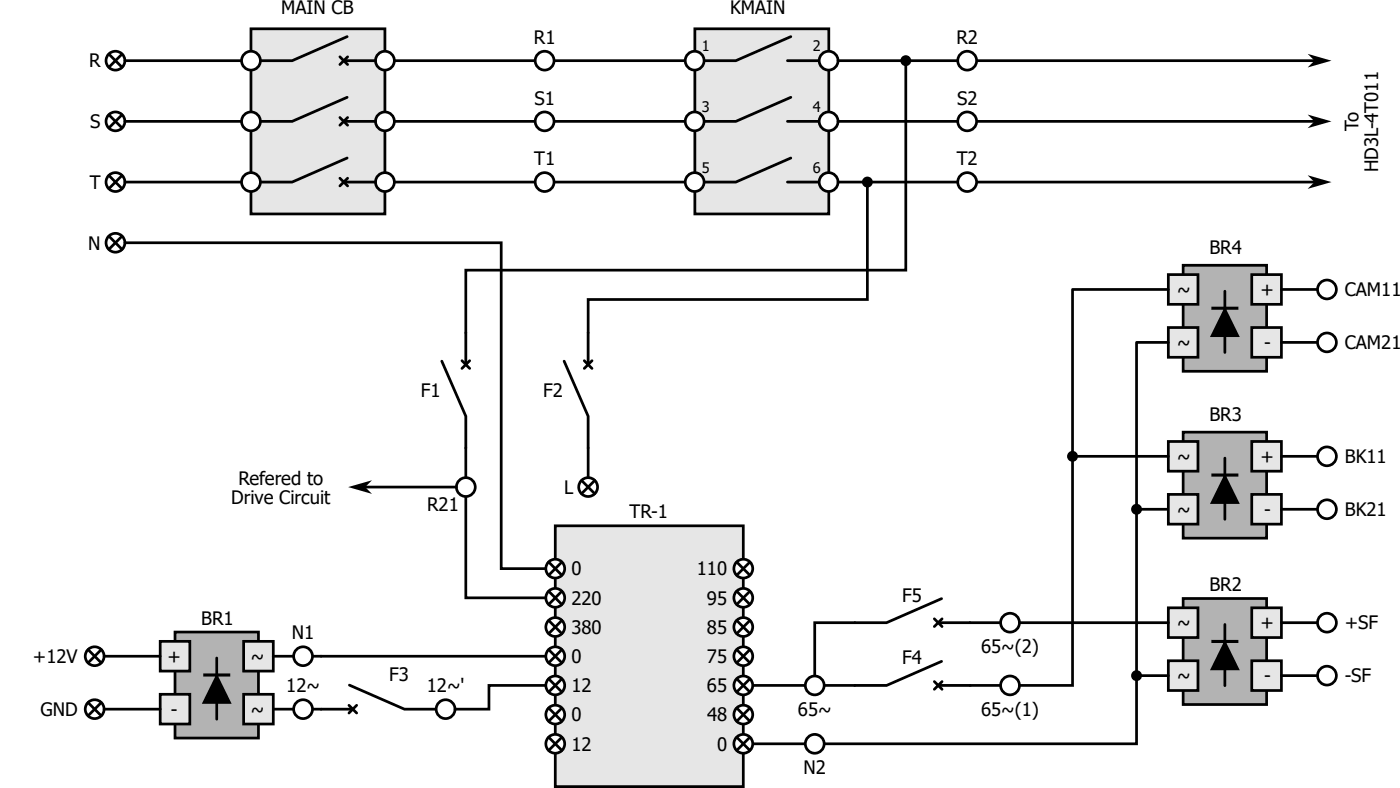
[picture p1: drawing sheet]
<svg xmlns="http://www.w3.org/2000/svg" width="154mm" height="87mm" viewBox="0 0 154 87" stroke-linecap="round" stroke-linejoin="round" font-family="sans-serif">
<circle cx="12.7" cy="6.7" r="1.04" fill="#fff" stroke="#000" stroke-width=".3"/>
<path d="M12 5.9l1.4 1.5M13.4 5.9l-1.4 1.5" fill="none" stroke="#000" stroke-width=".3"/>
<circle cx="12.7" cy="13.3" r="1.04" fill="#fff" stroke="#000" stroke-width=".3"/>
<path d="M12 12.6l1.4 1.5M13.4 12.6l-1.4 1.5" fill="none" stroke="#000" stroke-width=".3"/>
<circle cx="12.7" cy="20" r="1.04" fill="#fff" stroke="#000" stroke-width=".3"/>
<path d="M12 19.3l1.4 1.4M13.4 19.3l-1.4 1.4" fill="none" stroke="#000" stroke-width=".3"/>
<circle cx="12.7" cy="26.7" r="1.04" fill="#fff" stroke="#000" stroke-width=".3"/>
<path d="M13.7 6.7h12.9M13.7 13.3h12.9M12 26l1.4 1.4M13.4 26l-1.4 1.4M13.7 20h12.9" fill="none" stroke="#000" stroke-width=".3"/>
<path d="M27.6 3.2h14.8v20.3h-14.8z" fill="#e6e6e6" stroke="#000" stroke-width=".3"/>
<g fill="#fff" stroke="#000" stroke-width=".3">
<circle cx="27.6" cy="6.7" r="1.04"/>
<circle cx="27.6" cy="13.3" r="1.04"/>
<circle cx="27.6" cy="20" r="1.04"/>
<circle cx="42.4" cy="6.7" r="1.04"/>
<circle cx="42.4" cy="13.3" r="1.04"/>
<circle cx="42.4" cy="20" r="1.04"/>
</g>
<g fill="none" stroke="#000" stroke-width=".3">
<path d="M37.4 6.2l.8 .9M37.4 12.9l.8 .9M37.4 19.6l.8 .8M37.8 6.7h3.5M37.8 13.3h3.5M38.2 4l-6.1 2.7h-3.4M38.2 10.7l-6.1 2.6h-3.4M38.2 17.4l-6.1 2.6h-3.4M38.2 6.2l-.8 .9M38.2 12.9l-.8 .9M38.2 19.6l-.8 .8M37.8 20h3.5"/>
<path d="M48.6 39.7l2.7 6.1v19.9h8.8M50.8 39.7l.9 .8M51.3 36.6v3.5M51.7 39.7l-.9 .8"/>
</g>
<circle cx="51.3" cy="53.5" r="1.04" fill="#fff" stroke="#000" stroke-width=".3"/>
<path d="M13.7 26.7h41.4v35.8h5M128.6 56h-3.5v25.8h-42.3M102.8 74.9l.9 .9M102.8 68l.9 .9M103.2 75.4h7.9M103.2 68.5h7.9M103.6 72.7l-6 2.7h-14.8M103.6 65.8l-6 2.7h-8v6.9M103.7 74.9l-.9 .9M103.7 68l-.9 .9" fill="none" stroke="#000" stroke-width=".3"/>
<g fill="#fff" stroke="#000" stroke-width=".3">
<circle cx="89.6" cy="75.4" r="1.04"/>
<circle cx="111.1" cy="75.4" r="1.04"/>
<circle cx="111.1" cy="68.5" r="1.04"/>
</g>
<path d="M130.2 65.8h9.2v11.7h-9.2z" fill="#b3b3b3" stroke="#000" stroke-width=".3"/>
<g fill="#e6e6e6" stroke="#000" stroke-width=".3">
<path d="M128.6 66.8h3.2v3.3h-3.2z"/>
<path d="M128.6 72.6h3.2v3.3h-3.2z"/>
</g>
<path d="M134.8 68.7v6.7" fill="none" stroke="#000" stroke-width=".3"/>
<path d="M133.3 70.3h3v.4h-1.4l1.5 3h-3.3l1.5-3h-1.3z" fill="#000"/>
<g fill="#e6e6e6" stroke="#000" stroke-width=".3">
<path d="M137.7 66.8h3.3v3.3h-3.3z"/>
<path d="M137.7 72.6h3.3v3.3h-3.3z"/>
</g>
<path d="M130.2 47.5h9.2v11.7h-9.2z" fill="#b3b3b3" stroke="#000" stroke-width=".3"/>
<g fill="#e6e6e6" stroke="#000" stroke-width=".3">
<path d="M128.6 48.5h3.2v3.3h-3.2z"/>
<path d="M128.6 54.4h3.2v3.2h-3.2z"/>
</g>
<path d="M134.8 50.4v6.7" fill="none" stroke="#000" stroke-width=".3"/>
<path d="M133.3 52.1h3v.3h-1.4l1.5 3h-3.3l1.5-3h-1.3z" fill="#000"/>
<g fill="#e6e6e6" stroke="#000" stroke-width=".3">
<path d="M137.7 48.5h3.3v3.3h-3.3z"/>
<path d="M137.7 54.4h3.3v3.2h-3.3z"/>
</g>
<path d="M128.6 50.2h-10.6v25.2h-5.8M112.2 68.5h16.4" fill="none" stroke="#000" stroke-width=".3"/>
<circle cx="146" cy="74.3" r="1.04" fill="#fff" stroke="#000" stroke-width=".3"/>
<path d="M141 56h4M141 50.2h4M141 74.3h4M141 68.5h4" fill="none" stroke="#000" stroke-width=".3"/>
<g fill="#fff" stroke="#000" stroke-width=".3">
<circle cx="146" cy="56" r="1.04"/>
<circle cx="146" cy="50.2" r="1.04"/>
</g>
<path d="M43.4 13.3h33.1M43.4 6.7h33.1M43.4 20h33.1" fill="none" stroke="#000" stroke-width=".3"/>
<g fill="#fff" stroke="#000" stroke-width=".3">
<circle cx="59.9" cy="6.7" r="1.04"/>
<circle cx="59.9" cy="13.3" r="1.04"/>
<circle cx="59.9" cy="20" r="1.04"/>
</g>
<path d="M62.1 39.7l2.6 6.1v3.5M64.3 39.7l.8 .8M64.7 36.6v3.5M65.1 39.7l-.8 .8" fill="none" stroke="#000" stroke-width=".3"/>
<circle cx="64.7" cy="53.5" r="1.04" fill="#fff" stroke="#000" stroke-width=".3"/>
<path d="M64.7 49.3v3.2M125.1 74.3h3.5" fill="none" stroke="#000" stroke-width=".3"/>
<path d="M19.3 69.5h9.1v11.6h-9.1z" fill="#b3b3b3" stroke="#000" stroke-width=".3"/>
<g fill="#e6e6e6" stroke="#000" stroke-width=".3">
<path d="M26.8 70.5h3.3v3.3h-3.3z"/>
<path d="M26.8 76.3h3.3v3.3h-3.3z"/>
</g>
<path d="M23.8 72.3v6.8" fill="none" stroke="#000" stroke-width=".3"/>
<path d="M22.4 74h2.9v.4h-1.3l1.5 3h-3.3l1.5-3h-1.3z" fill="#000"/>
<g fill="#e6e6e6" stroke="#000" stroke-width=".3">
<path d="M17.6 70.5h3.3v3.3h-3.3z"/>
<path d="M17.6 76.3h3.3v3.3h-3.3z"/>
</g>
<path d="M35.3 78h3.5M38.4 77.5l.8 .9M38.4 75.3l6.1 2.7h3.5M39.2 77.5l-.8 .9" fill="none" stroke="#000" stroke-width=".3"/>
<circle cx="10.4" cy="78" r="1.04" fill="#fff" stroke="#000" stroke-width=".3"/>
<path d="M9.7 77.2l1.4 1.5M11.1 77.2l-1.4 1.5" fill="none" stroke="#000" stroke-width=".3"/>
<circle cx="10.4" cy="72.1" r="1.04" fill="#fff" stroke="#000" stroke-width=".3"/>
<path d="M64 52.8l1.4 1.5M65.4 52.8l-1.4 1.5M9.7 71.4l1.4 1.5M11.1 71.4l-1.4 1.5M11.5 78h6.1M11.5 72.1h6.1" fill="none" stroke="#000" stroke-width=".3"/>
<path d="M130.2 29.2h9.2v11.6h-9.2z" fill="#b3b3b3" stroke="#000" stroke-width=".3"/>
<g fill="#e6e6e6" stroke="#000" stroke-width=".3">
<path d="M128.6 30.2h3.2v3.3h-3.2z"/>
<path d="M128.6 36h3.2v3.3h-3.2z"/>
</g>
<path d="M134.8 32v6.7" fill="none" stroke="#000" stroke-width=".3"/>
<path d="M133.3 33.7h3v.4h-1.4l1.5 2.9h-3.3l1.5-2.9h-1.3z" fill="#000"/>
<g fill="#e6e6e6" stroke="#000" stroke-width=".3">
<path d="M137.7 30.2h3.3v3.3h-3.3z"/>
<path d="M137.7 36h3.3v3.3h-3.3z"/>
</g>
<path d="M141 37.6h4M141 31.8h4" fill="none" stroke="#000" stroke-width=".3"/>
<g fill="#fff" stroke="#000" stroke-width=".3">
<circle cx="146" cy="37.6" r="1.04"/>
<circle cx="146" cy="31.8" r="1.04"/>
</g>
<path d="M128.6 31.8h-10.6v18.4M128.6 37.6h-3.5v18.4" fill="none" stroke="#000" stroke-width=".3"/>
<circle cx="146" cy="68.5" r="1.04" fill="#fff" stroke="#000" stroke-width=".3"/>
<path d="M40.2 53.5h10" fill="none" stroke="#000" stroke-width=".3"/>
<path d="M38.3 53.5l2.6-.7-.7 .7 .7 .8z" fill-rule="evenodd" fill="#000"/>
<circle cx="49" cy="78" r="1.04" fill="#fff" stroke="#000" stroke-width=".3"/>
<path d="M76.5 3.2h14.7v20.3h-14.7z" fill="#e6e6e6" stroke="#000" stroke-width=".3"/>
<path d="M86.6 6.7h3.5M86.6 13.3h3.5M87 4l-6 2.7h-3.5M87 10.7l-6 2.6h-3.5M87 17.4l-6 2.6h-3.5M86.6 20h3.5" fill="none" stroke="#000" stroke-width=".3"/>
<g fill="#fff" stroke="#000" stroke-width=".3">
<circle cx="76.4" cy="6.7" r="1.04"/>
<circle cx="76.4" cy="13.3" r="1.04"/>
<circle cx="76.4" cy="20" r="1.04"/>
<circle cx="91.2" cy="6.7" r="1.04"/>
<circle cx="91.2" cy="13.3" r="1.04"/>
<circle cx="91.2" cy="20" r="1.04"/>
</g>
<path d="M92.2 13.3h52.4M92.2 6.7h52.4M92.2 20h52.4" fill="none" stroke="#000" stroke-width=".3"/>
<g fill="#000">
<path d="M143.9 12.6l2.6 .7-2.6 .8 .7-.8z" fill-rule="evenodd"/>
<path d="M143.9 5.9l2.6 .8-2.6 .7 .7-.7z" fill-rule="evenodd"/>
<path d="M143.9 19.3l2.6 .7-2.6 .8 .7-.8z" fill-rule="evenodd"/>
</g>
<g fill="#fff" stroke="#000" stroke-width=".3">
<circle cx="106.4" cy="6.7" r="1.04"/>
<circle cx="106.4" cy="13.3" r="1.04"/>
<circle cx="106.4" cy="20" r="1.04"/>
</g>
<path d="M99.7 6.7v23h-48.4v6.9M95.4 20v12.9h-30.7v3.7M30.1 72.1h30M30.1 78h5.2M60.1 75.4h-6.3v2.6h-3.7" fill="none" stroke="#000" stroke-width=".3"/>
<g fill="#000">
<circle cx="99.7" cy="6.7" r=".6"/>
<circle cx="95.4" cy="20" r=".6"/>
</g>
<g fill="#fff" stroke="#000" stroke-width=".3">
<circle cx="33.3" cy="78" r="1.04"/>
<circle cx="33.3" cy="72.1" r="1.04"/>
</g>
<g fill="#000">
<circle cx="118" cy="50.2" r=".6"/>
<circle cx="125.1" cy="56" r=".6"/>
<circle cx="125.1" cy="74.3" r=".6"/>
</g>
<path d="M61.1 57.8h20.7v28.7h-20.7z" fill="#e6e6e6" stroke="#000" stroke-width=".3"/>
<circle cx="61.1" cy="62.5" r="1.04" fill="#fff" stroke="#000" stroke-width=".3"/>
<path d="M60.4 61.8l1.4 1.4M61.8 61.8l-1.4 1.4" fill="none" stroke="#000" stroke-width=".3"/>
<circle cx="61.1" cy="65.7" r="1.04" fill="#fff" stroke="#000" stroke-width=".3"/>
<path d="M60.4 65l1.4 1.5M61.8 65l-1.4 1.5" fill="none" stroke="#000" stroke-width=".3"/>
<circle cx="61.1" cy="68.9" r="1.04" fill="#fff" stroke="#000" stroke-width=".3"/>
<path d="M60.4 68.2l1.4 1.5M61.8 68.2l-1.4 1.5" fill="none" stroke="#000" stroke-width=".3"/>
<circle cx="61.1" cy="72.1" r="1.04" fill="#fff" stroke="#000" stroke-width=".3"/>
<path d="M60.4 71.4l1.4 1.5M61.8 71.4l-1.4 1.5" fill="none" stroke="#000" stroke-width=".3"/>
<circle cx="61.1" cy="75.4" r="1.04" fill="#fff" stroke="#000" stroke-width=".3"/>
<path d="M60.4 74.6l1.4 1.5M61.8 74.6l-1.4 1.5" fill="none" stroke="#000" stroke-width=".3"/>
<circle cx="61.1" cy="78.6" r="1.04" fill="#fff" stroke="#000" stroke-width=".3"/>
<path d="M60.4 77.8l1.4 1.5M61.8 77.8l-1.4 1.5" fill="none" stroke="#000" stroke-width=".3"/>
<circle cx="61.1" cy="81.8" r="1.04" fill="#fff" stroke="#000" stroke-width=".3"/>
<path d="M60.4 81l1.4 1.5M61.8 81l-1.4 1.5" fill="none" stroke="#000" stroke-width=".3"/>
<circle cx="81.8" cy="65.7" r="1.04" fill="#fff" stroke="#000" stroke-width=".3"/>
<path d="M81.1 65l1.4 1.5M82.5 65l-1.4 1.5" fill="none" stroke="#000" stroke-width=".3"/>
<circle cx="81.8" cy="68.9" r="1.04" fill="#fff" stroke="#000" stroke-width=".3"/>
<path d="M81.1 68.2l1.4 1.5M82.5 68.2l-1.4 1.5" fill="none" stroke="#000" stroke-width=".3"/>
<circle cx="81.8" cy="72.1" r="1.04" fill="#fff" stroke="#000" stroke-width=".3"/>
<path d="M81.1 71.4l1.4 1.5M82.5 71.4l-1.4 1.5" fill="none" stroke="#000" stroke-width=".3"/>
<circle cx="81.8" cy="75.4" r="1.04" fill="#fff" stroke="#000" stroke-width=".3"/>
<path d="M81.1 74.6l1.4 1.5M82.5 74.6l-1.4 1.5" fill="none" stroke="#000" stroke-width=".3"/>
<circle cx="81.8" cy="78.6" r="1.04" fill="#fff" stroke="#000" stroke-width=".3"/>
<path d="M81.1 77.8l1.4 1.5M82.5 77.8l-1.4 1.5" fill="none" stroke="#000" stroke-width=".3"/>
<circle cx="81.8" cy="81.8" r="1.04" fill="#fff" stroke="#000" stroke-width=".3"/>
<path d="M81.1 81l1.4 1.5M82.5 81l-1.4 1.5" fill="none" stroke="#000" stroke-width=".3"/>
<circle cx="81.8" cy="62.5" r="1.04" fill="#fff" stroke="#000" stroke-width=".3"/>
<path d="M81.1 61.8l1.4 1.4M82.5 61.8l-1.4 1.4" fill="none" stroke="#000" stroke-width=".3"/>
<circle cx="89.6" cy="81.8" r="1.04" fill="#fff" stroke="#000" stroke-width=".3"/>
<g font-size="2">
<text x="30.9" y="1.5">MAIN CB</text>
<text x="58.7" y="4.8">R1</text>
<text x="80.3" y="1.5">KMAIN</text>
<text x="105.2" y="4.8">R2</text>
<text x="9.8" y="7.4">R</text>
<text x="58.8" y="11.5">S1</text>
<text x="105.3" y="11.5">S2</text>
<text x="9.9" y="14.1">S</text>
<text x="149.5" y="14.4" transform="rotate(-90 149.5 14.4)">To</text>
<text x="9.9" y="20.8">T</text>
<text x="58.8" y="18.2">T1</text>
<text x="105.3" y="18.2">T2</text>
<text x="151.6" y="19" transform="rotate(-90 151.6 19)">HD3L-4T011</text>
<text x="9.7" y="27.4">N</text>
<text x="133.1" y="27.9">BR4</text>
<text x="129.5" y="32.6">~</text>
<text x="138.7" y="32.6">+</text>
<text x="148" y="32.6">CAM11</text>
<text x="129.5" y="38.4">~</text>
<text x="139.1" y="38.4">-</text>
<text x="148" y="38.4">CAM21</text>
<text x="46.3" y="43.7">F1</text>
<text x="59.8" y="43.7">F2</text>
<text x="133.1" y="46.3">BR3</text>
<text x="26.2" y="53.3">Refered to</text>
<text x="129.5" y="50.9">~</text>
<text x="138.7" y="50.9">+</text>
<text x="148" y="50.9">BK11</text>
<text x="25.4" y="55.4">Drive Circuit</text>
<text x="47" y="56.1">R21</text>
<text x="62.1" y="54.3">L</text>
<text x="69.3" y="57">TR-1</text>
<text x="129.5" y="56.7">~</text>
<text x="139.1" y="56.7">-</text>
<text x="148" y="56.7">BK21</text>
<text x="62.9" y="63.3">0</text>
<text x="76.7" y="63.3">110</text>
<text x="133.1" y="65">BR2</text>
<text x="22.1" y="68.7">BR1</text>
<text x="32.1" y="70.3">N1</text>
<text x="62.9" y="66.5">220</text>
<text x="62.9" y="69.7">380</text>
<text x="77.8" y="66.5">95</text>
<text x="77.8" y="69.7">85</text>
<text x="99.3" y="66.1">F5</text>
<text x="108" y="71.8">65~(2)</text>
<text x="129.5" y="69.2">~</text>
<text x="138.7" y="69.2">+</text>
<text x="148" y="69.2">+SF</text>
<text x="3.6" y="72.9">+12V</text>
<text x="18.4" y="72.9">+</text>
<text x="27.6" y="72.9">~</text>
<text x="31.5" y="76.1">12~</text>
<text x="42.8" y="74.9">F3</text>
<text x="47" y="76.1">12~'</text>
<text x="62.9" y="72.9">0</text>
<text x="62.9" y="76.1">12</text>
<text x="77.8" y="72.9">75</text>
<text x="77.8" y="76.1">65</text>
<text x="99.3" y="73">F4</text>
<text x="129.5" y="75">~</text>
<text x="139.1" y="75">-</text>
<text x="148" y="75">-SF</text>
<text x="4.4" y="78.7">GND</text>
<text x="18.8" y="78.7">-</text>
<text x="27.6" y="78.7">~</text>
<text x="62.9" y="79.3">0</text>
<text x="62.9" y="82.5">12</text>
<text x="77.8" y="79.3">48</text>
<text x="78.9" y="82.5">0</text>
<text x="87.8" y="78.7">65~</text>
<text x="108" y="78.7">65~(1)</text>
<text x="88.4" y="85.1">N2</text>
</g>
<g font-size="1.6">
<text x="77.2" y="5.7">1</text>
<text x="89.4" y="5.7">2</text>
<text x="77.2" y="12.3">3</text>
<text x="89.4" y="12.3">4</text>
<text x="77.2" y="19">5</text>
<text x="89.4" y="19">6</text>
</g>
</svg>
